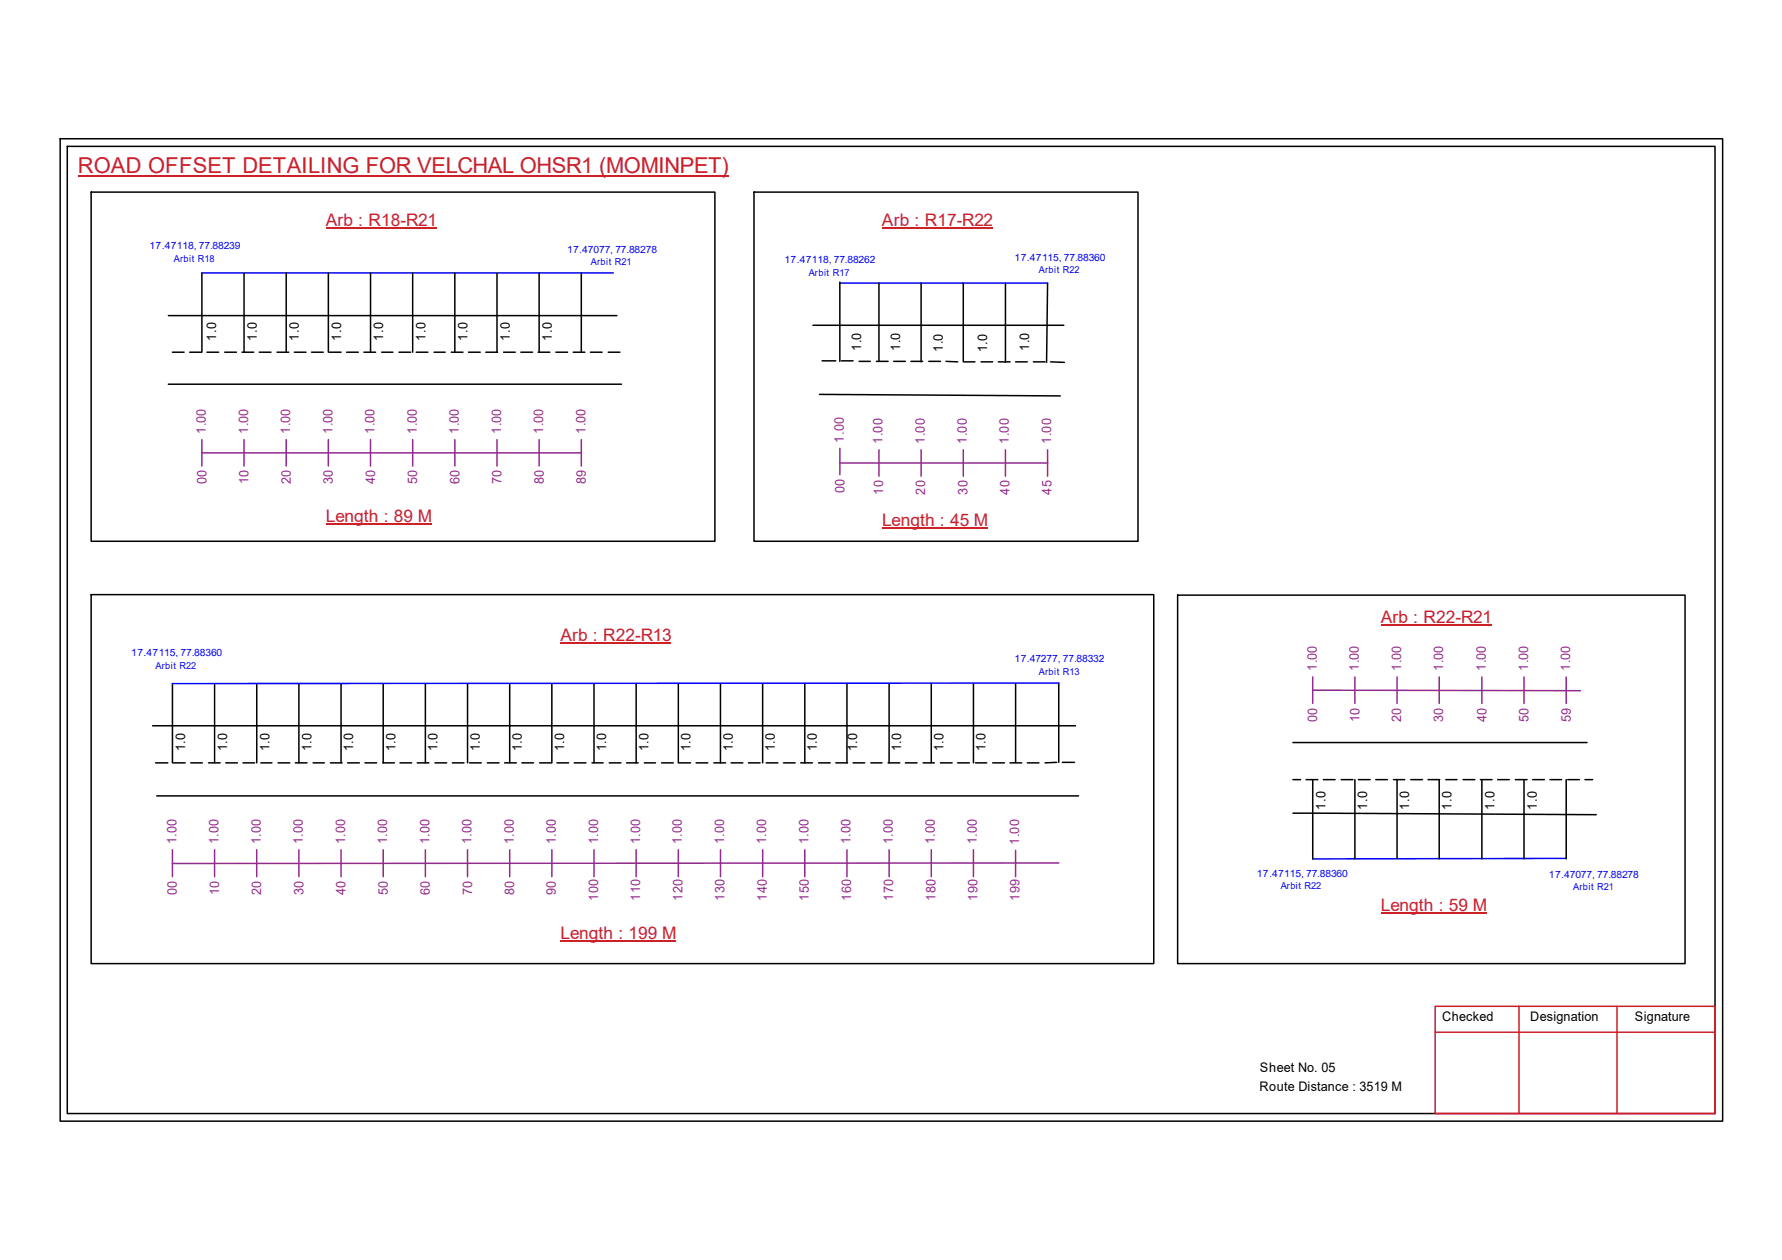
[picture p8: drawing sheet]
<svg xmlns="http://www.w3.org/2000/svg" width="297mm" height="210mm" viewBox="0 0 297 210" stroke-linecap="round" stroke-linejoin="round" font-family="sans-serif">
<g fill="none" stroke="#000" stroke-width=".25">
<path d="M10 23.1h277.1v163.7h-277.1zM11.2 24.4h274.7v161.1h-274.7zM15.2 32h104v58.2h-104zM125.7 32h64v58.2h-64zM28.1 52.6h74.7M28.7 58.7h2M31.6 58.7h2M33.7 45.5v13.2M34.5 58.7h1.9M37.5 58.7h1.9M40.3 58.7h2M40.7 45.5v13.2"/>
<path d="M43.2 58.7h2M46.2 58.7h1.9M47.7 45.5v13.2M49.1 58.7h1.9M51.9 58.7h2M54.7 45.5v13.2M54.9 58.7h2M57.8 58.7h1.9M60.7 58.7h1.9M61.8 45.5v13.2M63.6 58.7h1.9M66.5 58.7h1.9"/>
<path d="M68.8 45.5v13.2M69.4 58.7h1.9M72.3 58.7h1.9M75.2 58.7h2M75.8 45.5v13.2M78.1 58.7h1.9M81 58.7h1.9M82.8 45.5v13.2M83.9 58.7h2M86.8 58.7h2M89.7 58.7h1.9M89.9 45.5v13.2"/>
<path d="M92.7 58.7h1.9M95.5 58.7h2M96.9 45.5v13.2M98.4 58.7h2M101.4 58.7h1.9M135.5 54.2h41.8M140 47v13.2M146.5 47.2v13M153.5 47.2v13.1M160.6 47.2v13M167.6 47.2v13.2M174.6 47.2l-.1 13.2"/>
<path d="M28.1 64h75.5M136.6 65.7l40.1 .3M137 60.1h2.3M140.2 60.1h2M143.2 60.2h1.9M146.1 60.2h1.9M149 60.2h1.9M151.8 60.2h2M154.8 60.2h2M157.7 60.2l1.9 .1M160.6 60.3h1.9M163.5 60.3h2"/>
<path d="M166.4 60.3h2M169.3 60.3h1.9M172.3 60.3h1.9M175.1 60.3l2.3 .1M15.2 99.1h177.1v61.4h-177.1zM196.3 99.1h84.6v61.4h-84.6zM28.7 113.9v13.2M35.8 113.9v13.2M42.8 113.9v13.2M49.8 113.9v13.2M56.9 113.9v13.2M63.9 113.9v13.2"/>
<path d="M70.9 113.9v13.2M77.9 113.9v13.2M85 113.9v13.2M92 113.9v13.2M99 113.9v13.2M106 113.9v13.2M113.1 113.9v13.2M120.1 113.9v13.2M127.1 113.9v13.2M134.2 113.9v13.2M141.2 113.9v13.2M148.2 113.9v13.2"/>
<path d="M155.2 113.9v13.2M162.3 113.9v13.2M169.3 114v13M176.5 113.8v13.2M25.4 120.9h153.9M25.9 127.1h2.1M26.1 132.6h153.7M28.9 127.1h2M31.8 127.1h1.9M34.8 127.1h1.9M37.6 127.1h2M40.5 127.1h2"/>
<path d="M43.5 127.1h1.8M46.4 127.1h1.9M49.2 127.1h2M52.2 127.1h1.9M55.1 127.1h1.9M58 127.1h1.9M60.8 127.1h2M63.8 127.1h1.9M66.7 127.1h1.9M69.6 127.1h1.9M72.5 127.1h2M75.4 127.1h1.9"/>
<path d="M78.3 127.1h1.9M81.2 127.1h2M84.1 127.1h2M87 127.1h1.9M90 127.1h1.9M92.8 127.1h2M95.7 127.1h2M98.7 127.1h1.8M101.6 127.1h1.9M104.4 127.1h2M107.4 127.1h1.9M110.3 127.1h1.9"/>
<path d="M113.2 127.1h1.9M116 127.1h2M119 127.1h1.9M121.9 127.1h1.9M124.8 127.1h1.9M127.7 127.1h2M130.6 127.1h1.9M133.5 127.1h1.9M136.4 127.1h2M139.3 127.1h2M142.2 127.1h1.9M145.2 127.1h1.8"/>
<path d="M148 127.1h2M150.9 127.1h2M153.9 127.1h1.8M156.8 127.1h1.9M159.6 127.1h2M162.6 127.1h1.9M165.5 127.1h1.9M168.4 127.1h1.9M171.2 127.1h2M176.1 127l-1.9 .1M177.1 127h2M215.5 135.5l50.6 .2"/>
<path d="M215.5 129.9h1.3M215.5 123.7h49M217.7 129.9h2M218.8 129.9v13.2M220.6 129.9h1.9M223.6 129.9h1.9M225.8 129.9v13.2M226.4 129.9h2M229.3 129.9h2M232.3 129.9h1.8M232.9 129.9v13.2M235.2 129.9h1.9"/>
<path d="M238 129.9h2M239.9 129.9v13.2M241 129.9h1.9M243.9 129.9h1.9M246.8 129.9h1.9M247 129.9v13.2M249.6 129.9h2M252.6 129.9h1.9M254 129.9v13.2M255.5 129.9h1.9M258.4 129.9h1.9M261.1 129.9v13.2"/>
<path d="M261.3 129.9h2M264.2 129.9h1.3"/>
</g>
<path d="M239.2 167.6h46.7v17.9h-46.7zM239.2 172h46.7M253.2 167.6v17.9M269.5 167.6v17.9" fill="none" stroke="#cc1f26" stroke-width=".25"/>
<path d="M13 29.3h108.5" fill="none" stroke="#cd2027" stroke-width=".25"/>
<path d="M33.7 45.5h68.5M140 47.2h34.6M176.5 113.8l-147.8 .1M261.1 143l-42.3 .1" fill="none" stroke="#00f" stroke-width=".25"/>
<g fill="none" stroke="#93278f" stroke-width=".25">
<path d="M33.7 75.4h63.2M33.7 73.2v4.4M40.7 73.2v4.4M47.7 73.2v4.4M54.7 73.2v4.4M61.8 73.2v4.4M68.8 73.2v4.4M75.8 73.2v4.4M82.8 73.2v4.4M89.9 73.2v4.4M96.9 73.2v4.4M140 77.1h34.6"/>
<path d="M140 74.7v4.4M146.5 74.9v4.4M153.5 74.9v4.4M160.6 74.9v4.4M167.6 74.9v4.4M174.6 74.9v4.4M218.8 115l44.6 .1M218.8 112.8v4.4M225.8 112.8v4.4M232.9 112.8v4.4M239.9 112.8v4.4M247 112.8v4.4"/>
<path d="M254 112.8v4.4M261.1 112.8v4.4M28.7 141.6v4.4M35.8 141.6v4.4M42.8 141.6v4.4M49.8 141.6v4.4M56.9 141.6v4.4M63.9 141.6v4.4M70.9 141.6v4.4M77.9 141.6v4.4M85 141.6v4.4M92 141.6v4.4"/>
<path d="M99 141.6v4.4M106 141.6v4.4M113.1 141.6v4.4M120.1 141.6v4.4M127.1 141.6v4.4M134.2 141.6v4.4M141.2 141.6v4.4M148.2 141.6v4.4M155.2 141.6v4.4M162.3 141.6v4.4M169.3 141.6v4.4M176.5 143.8h-147.8"/>
</g>
<path d="M54.3 38h18.5M147 37.9h18.5M54.3 87.4h17.6M147 88h17.6M93.4 107.2h18.5M230.2 104.1h18.4M93.4 156.7h19.2M230.2 152.1h17.6" fill="none" stroke="#cd2027" stroke-width=".17"/>
<text font-size="3.6" fill="#cd2027" x="13" y="28.9">ROAD OFFSET DETAILING FOR VELCHAL OHSR1 (MOMINPET)</text>
<g font-size="2.9" fill="#cd2027">
<text x="54.3" y="37.7">Arb : R18-R21</text>
<text x="147" y="37.6">Arb : R17-R22</text>
<text x="54.3" y="87">Length : 89 M</text>
<text x="147" y="87.6">Length : 45 M</text>
<text x="93.4" y="106.8">Arb : R22-R13</text>
<text x="230.2" y="103.7">Arb : R22-R21</text>
<text x="230.2" y="151.7">Length : 59 M</text>
<text x="93.4" y="156.4">Length : 199 M</text>
</g>
<g font-size="2.2">
<text x="36" y="56.7" transform="rotate(-90 36 56.7)">1.0</text>
<text x="42.8" y="56.7" transform="rotate(-90 42.8 56.7)">1.0</text>
<text x="49.8" y="56.7" transform="rotate(-90 49.8 56.7)">1.0</text>
<text x="56.9" y="56.7" transform="rotate(-90 56.9 56.7)">1.0</text>
<text x="63.9" y="56.7" transform="rotate(-90 63.9 56.7)">1.0</text>
<text x="70.9" y="56.7" transform="rotate(-90 70.9 56.7)">1.0</text>
<text x="77.9" y="56.7" transform="rotate(-90 77.9 56.7)">1.0</text>
<text x="85" y="56.7" transform="rotate(-90 85 56.7)">1.0</text>
<text x="92" y="56.7" transform="rotate(-90 92 56.7)">1.0</text>
<text x="143.5" y="58.4" transform="rotate(-90 143.5 58.4)">1.0</text>
<text x="150.1" y="58.4" transform="rotate(-90 150.1 58.4)">1.0</text>
<text x="157.2" y="58.6" transform="rotate(-90 157.2 58.6)">1.0</text>
<text x="164.5" y="58.7" transform="rotate(-90 164.5 58.7)">1.0</text>
<text x="171.6" y="58.4" transform="rotate(-90 171.6 58.4)">1.0</text>
<text x="30.9" y="125.1" transform="rotate(-90 30.9 125.1)">1.0</text>
<text x="37.9" y="125.1" transform="rotate(-90 37.9 125.1)">1.0</text>
<text x="44.9" y="125.1" transform="rotate(-90 44.9 125.1)">1.0</text>
<text x="51.9" y="125.1" transform="rotate(-90 51.9 125.1)">1.0</text>
<text x="58.9" y="125.1" transform="rotate(-90 58.9 125.1)">1.0</text>
<text x="65.9" y="125.1" transform="rotate(-90 65.9 125.1)">1.0</text>
<text x="72.9" y="125.1" transform="rotate(-90 72.9 125.1)">1.0</text>
<text x="80" y="125.1" transform="rotate(-90 80 125.1)">1.0</text>
<text x="87" y="125.1" transform="rotate(-90 87 125.1)">1.0</text>
<text x="94" y="125.1" transform="rotate(-90 94 125.1)">1.0</text>
<text x="101" y="125.1" transform="rotate(-90 101 125.1)">1.0</text>
<text x="108.1" y="125.1" transform="rotate(-90 108.1 125.1)">1.0</text>
<text x="115.1" y="125.1" transform="rotate(-90 115.1 125.1)">1.0</text>
<text x="122.1" y="125.1" transform="rotate(-90 122.1 125.1)">1.0</text>
<text x="129.2" y="125.1" transform="rotate(-90 129.2 125.1)">1.0</text>
<text x="136.2" y="125.1" transform="rotate(-90 136.2 125.1)">1.0</text>
<text x="142.9" y="125.1" transform="rotate(-90 142.9 125.1)">1.0</text>
<text x="150.2" y="125.1" transform="rotate(-90 150.2 125.1)">1.0</text>
<text x="157.3" y="125.1" transform="rotate(-90 157.3 125.1)">1.0</text>
<text x="164.3" y="125.1" transform="rotate(-90 164.3 125.1)">1.0</text>
<text x="220.9" y="134.9" transform="rotate(-90 220.9 134.9)">1.0</text>
<text x="227.9" y="134.9" transform="rotate(-90 227.9 134.9)">1.0</text>
<text x="234.9" y="134.9" transform="rotate(-90 234.9 134.9)">1.0</text>
<text x="241.9" y="134.9" transform="rotate(-90 241.9 134.9)">1.0</text>
<text x="249.1" y="134.9" transform="rotate(-90 249.1 134.9)">1.0</text>
<text x="256.2" y="134.9" transform="rotate(-90 256.2 134.9)">1.0</text>
<text x="240.4" y="170.1">Checked</text>
<text x="255.1" y="170.1">Designation</text>
<text x="272.5" y="170.1">Signature</text>
<text x="210" y="178.6">Sheet No. 05</text>
<text x="209.9" y="181.7">Route Distance : 3519 M</text>
</g>
<g font-size="2.2" fill="#93278f">
<text x="34.3" y="72.3" transform="rotate(-90 34.3 72.3)">1.00</text>
<text x="41.4" y="72.3" transform="rotate(-90 41.4 72.3)">1.00</text>
<text x="48.4" y="72.3" transform="rotate(-90 48.4 72.3)">1.00</text>
<text x="55.4" y="72.3" transform="rotate(-90 55.4 72.3)">1.00</text>
<text x="62.4" y="72.3" transform="rotate(-90 62.4 72.3)">1.00</text>
<text x="69.5" y="72.3" transform="rotate(-90 69.5 72.3)">1.00</text>
<text x="76.5" y="72.3" transform="rotate(-90 76.5 72.3)">1.00</text>
<text x="83.5" y="72.3" transform="rotate(-90 83.5 72.3)">1.00</text>
<text x="90.5" y="72.3" transform="rotate(-90 90.5 72.3)">1.00</text>
<text x="97.6" y="72.3" transform="rotate(-90 97.6 72.3)">1.00</text>
<text x="140.7" y="73.7" transform="rotate(-90 140.7 73.7)">1.00</text>
<text x="147.1" y="73.9" transform="rotate(-90 147.1 73.9)">1.00</text>
<text x="154.1" y="73.9" transform="rotate(-90 154.1 73.9)">1.00</text>
<text x="161.2" y="73.9" transform="rotate(-90 161.2 73.9)">1.00</text>
<text x="168.2" y="73.9" transform="rotate(-90 168.2 73.9)">1.00</text>
<text x="175.2" y="73.9" transform="rotate(-90 175.2 73.9)">1.00</text>
<text x="34.4" y="80.7" transform="rotate(-90 34.4 80.7)">00</text>
<text x="41.4" y="80.7" transform="rotate(-90 41.4 80.7)">10</text>
<text x="48.5" y="80.7" transform="rotate(-90 48.5 80.7)">20</text>
<text x="55.5" y="80.7" transform="rotate(-90 55.5 80.7)">30</text>
<text x="62.5" y="80.7" transform="rotate(-90 62.5 80.7)">40</text>
<text x="69.6" y="80.7" transform="rotate(-90 69.6 80.7)">50</text>
<text x="76.6" y="80.7" transform="rotate(-90 76.6 80.7)">60</text>
<text x="83.6" y="80.7" transform="rotate(-90 83.6 80.7)">70</text>
<text x="90.6" y="80.7" transform="rotate(-90 90.6 80.7)">80</text>
<text x="97.7" y="80.7" transform="rotate(-90 97.7 80.7)">89</text>
<text x="140.8" y="82.2" transform="rotate(-90 140.8 82.2)">00</text>
<text x="147.2" y="82.4" transform="rotate(-90 147.2 82.4)">10</text>
<text x="154.2" y="82.4" transform="rotate(-90 154.2 82.4)">20</text>
<text x="161.2" y="82.4" transform="rotate(-90 161.2 82.4)">30</text>
<text x="168.3" y="82.4" transform="rotate(-90 168.3 82.4)">40</text>
<text x="175.3" y="82.4" transform="rotate(-90 175.3 82.4)">45</text>
<text x="219.5" y="111.8" transform="rotate(-90 219.5 111.8)">1.00</text>
<text x="226.5" y="111.8" transform="rotate(-90 226.5 111.8)">1.00</text>
<text x="233.5" y="111.8" transform="rotate(-90 233.5 111.8)">1.00</text>
<text x="240.6" y="111.8" transform="rotate(-90 240.6 111.8)">1.00</text>
<text x="247.7" y="111.8" transform="rotate(-90 247.7 111.8)">1.00</text>
<text x="254.7" y="111.8" transform="rotate(-90 254.7 111.8)">1.00</text>
<text x="261.7" y="111.8" transform="rotate(-90 261.7 111.8)">1.00</text>
<text x="219.6" y="120.2" transform="rotate(-90 219.6 120.2)">00</text>
<text x="226.6" y="120.2" transform="rotate(-90 226.6 120.2)">10</text>
<text x="233.5" y="120.2" transform="rotate(-90 233.5 120.2)">20</text>
<text x="240.6" y="120.2" transform="rotate(-90 240.6 120.2)">30</text>
<text x="247.8" y="120.2" transform="rotate(-90 247.8 120.2)">40</text>
<text x="254.8" y="120.2" transform="rotate(-90 254.8 120.2)">50</text>
<text x="261.8" y="120.2" transform="rotate(-90 261.8 120.2)">59</text>
<text x="29.4" y="140.6" transform="rotate(-90 29.4 140.6)">1.00</text>
<text x="36.4" y="140.6" transform="rotate(-90 36.4 140.6)">1.00</text>
<text x="43.5" y="140.6" transform="rotate(-90 43.5 140.6)">1.00</text>
<text x="50.5" y="140.6" transform="rotate(-90 50.5 140.6)">1.00</text>
<text x="57.5" y="140.6" transform="rotate(-90 57.5 140.6)">1.00</text>
<text x="64.6" y="140.6" transform="rotate(-90 64.6 140.6)">1.00</text>
<text x="71.6" y="140.6" transform="rotate(-90 71.6 140.6)">1.00</text>
<text x="78.6" y="140.6" transform="rotate(-90 78.6 140.6)">1.00</text>
<text x="85.6" y="140.6" transform="rotate(-90 85.6 140.6)">1.00</text>
<text x="92.7" y="140.6" transform="rotate(-90 92.7 140.6)">1.00</text>
<text x="99.7" y="140.6" transform="rotate(-90 99.7 140.6)">1.00</text>
<text x="106.7" y="140.6" transform="rotate(-90 106.7 140.6)">1.00</text>
<text x="113.7" y="140.6" transform="rotate(-90 113.7 140.6)">1.00</text>
<text x="120.7" y="140.6" transform="rotate(-90 120.7 140.6)">1.00</text>
<text x="127.7" y="140.6" transform="rotate(-90 127.7 140.6)">1.00</text>
<text x="134.7" y="140.6" transform="rotate(-90 134.7 140.6)">1.00</text>
<text x="141.8" y="140.6" transform="rotate(-90 141.8 140.6)">1.00</text>
<text x="148.8" y="140.6" transform="rotate(-90 148.8 140.6)">1.00</text>
<text x="155.8" y="140.6" transform="rotate(-90 155.8 140.6)">1.00</text>
<text x="162.9" y="140.6" transform="rotate(-90 162.9 140.6)">1.00</text>
<text x="169.9" y="140.7" transform="rotate(-90 169.9 140.7)">1.00</text>
<text x="29.5" y="149.1" transform="rotate(-90 29.5 149.1)">00</text>
<text x="36.5" y="149.1" transform="rotate(-90 36.5 149.1)">10</text>
<text x="43.6" y="149.1" transform="rotate(-90 43.6 149.1)">20</text>
<text x="50.6" y="149.1" transform="rotate(-90 50.6 149.1)">30</text>
<text x="57.6" y="149.1" transform="rotate(-90 57.6 149.1)">40</text>
<text x="64.6" y="149.1" transform="rotate(-90 64.6 149.1)">50</text>
<text x="71.7" y="149.1" transform="rotate(-90 71.7 149.1)">60</text>
<text x="78.7" y="149.1" transform="rotate(-90 78.7 149.1)">70</text>
<text x="85.7" y="149.1" transform="rotate(-90 85.7 149.1)">80</text>
<text x="92.7" y="149.1" transform="rotate(-90 92.7 149.1)">90</text>
<text x="99.7" y="150.1" transform="rotate(-90 99.7 150.1)">100</text>
<text x="106.7" y="150.1" transform="rotate(-90 106.7 150.1)">110</text>
<text x="113.7" y="150.1" transform="rotate(-90 113.7 150.1)">120</text>
<text x="120.8" y="150.1" transform="rotate(-90 120.8 150.1)">130</text>
<text x="127.8" y="150.1" transform="rotate(-90 127.8 150.1)">140</text>
<text x="134.8" y="150.1" transform="rotate(-90 134.8 150.1)">150</text>
<text x="141.9" y="150.1" transform="rotate(-90 141.9 150.1)">160</text>
<text x="148.9" y="150.1" transform="rotate(-90 148.9 150.1)">170</text>
<text x="155.9" y="150.1" transform="rotate(-90 155.9 150.1)">180</text>
<text x="162.9" y="150.1" transform="rotate(-90 162.9 150.1)">190</text>
<text x="170" y="150.1" transform="rotate(-90 170 150.1)">199</text>
</g>
<g font-size="1.7" fill="#00f">
<text x="24.9" y="41.5">17.47118, 77.88239</text>
<text x="94.5" y="42.1">17.47077, 77.88278</text>
<text x="130.8" y="43.9">17.47118, 77.88262</text>
<text x="169.1" y="43.4">17.47115, 77.88360</text>
<text x="21.9" y="109.3">17.47115, 77.88360</text>
<text x="169.1" y="110.3">17.47277, 77.88332</text>
<text x="209.5" y="146.1">17.47115, 77.88360</text>
<text x="258.2" y="146.2">17.47077, 77.88278</text>
</g>
<g font-size="1.6" fill="#00f">
<text x="29" y="43.6">Arbit R18</text>
<text x="98.5" y="44.2">Arbit R21</text>
<text x="134.8" y="46">Arbit R17</text>
<text x="173.2" y="45.6">Arbit R22</text>
<text x="25.9" y="111.4">Arbit R22</text>
<text x="173.2" y="112.4">Arbit R13</text>
<text x="213.5" y="148.2">Arbit R22</text>
<text x="262.3" y="148.3">Arbit R21</text>
</g>
</svg>
